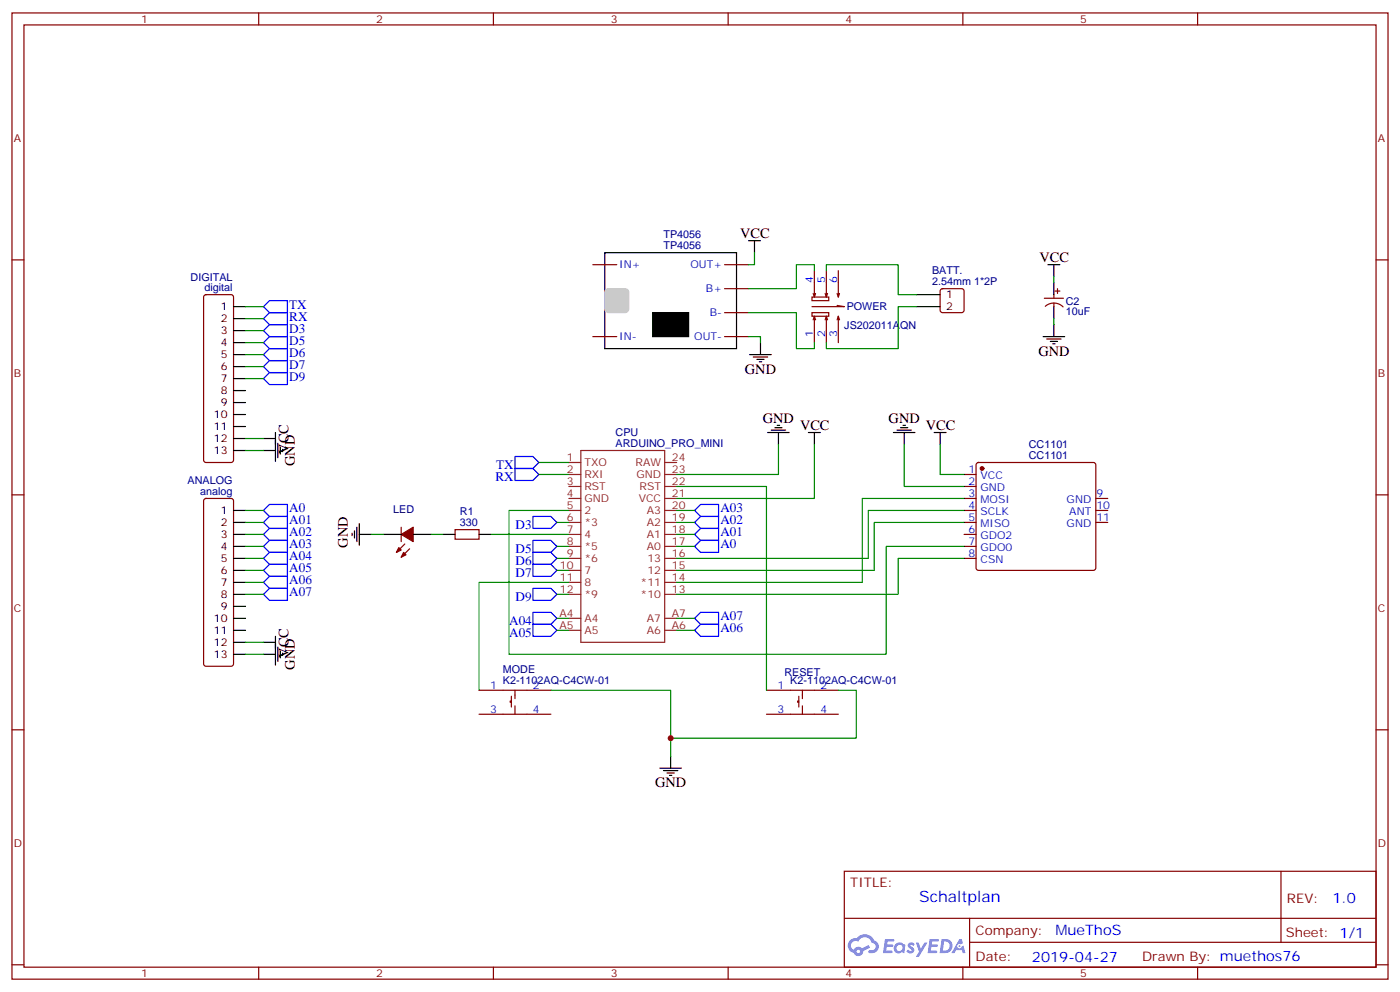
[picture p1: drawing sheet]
<svg xmlns="http://www.w3.org/2000/svg" width="412mm" height="292mm" viewBox="0 0 412 292" stroke-linecap="round" stroke-linejoin="round" font-family="sans-serif">
<g fill="none" stroke="#870000" stroke-width=".35">
<path d="M3.5 3.8h405.4v284.3h-405.4zM7.1 7.3h398.2v277.3h-398.2zM76.2 3.8v3.5M145.3 3.8v3.5M214.5 3.8v3.5M283.6 3.8v3.5M352.8 3.8v3.5M3.5 76.5h3.6M405.3 76.5h3.6M3.5 145.6h3.6M405.3 145.6h3.6M3.5 214.8h3.6"/>
<path d="M405.3 214.8h3.6M248.7 256.4h156.6v28.2h-156.6zM377.3 256.4v20.9M248.7 270.2h156.5M285.6 277.3h119.6M285.6 270.2v14.2M3.5 283.9h3.6M76.2 284.6v3.5M145.3 284.6v3.5M214.5 284.6v3.5M283.6 284.6v3.5M352.8 284.6v3.5"/>
<path d="M405.3 283.9h3.6"/>
</g>
<g fill="#5487ff">
<path d="M267.7 277.6a1.22 1.22 0 0 1 1.7 .2l-.4 .6a.47 .47 0 0 0-.3-.4 .47 .47 0 0 0-.5 .2l.1 .2a1.14 1.14 0 0 1 .8 1.8 1.14 1.14 0 0 1-1.9 0l-.2-.2 .5-.6 .7 .5a.29 .29 0 0 0 .3-.3 .29 .29 0 0 0-.2-.3 1.04 1.04 0 0 1-.6-1.7z"/>
<path d="M260.7 276.3h2.4l.3 .2-.2 .5-1.8 .1-.1 .8h1.5l.3 .4-.3 .4h-1.6l-.2 1.1h1.7l.2 .3-.2 .3-2.6 .1z"/>
<path d="M273.8 276.3h2.4l.3 .2-.1 .5-1.8 .1-.2 .8h1.6l.3 .4-.4 .4h-1.6l-.1 1.1h1.7l.2 .3-.2 .3-2.6 .1z"/>
<path d="M282.6 276.3h.7l.3 1.3-.6 .3a.69 .69 0 0 0-1 .3 .69 .69 0 0 0 .4 .9 .69 .69 0 0 0 .9-.6l.5-.2 .6 2.2h-.8l-.2-.9h-1.8l-.5 .9h-.8z"/>
<path d="M269.8 277.4h.8l.6 1.8 1.1-1.8h.9l-2.6 4.2h-.8l.9-1.5z"/>
<path d="M277.4 276.3l-.6 4.2h1.3a2.11 2.11 0 0 0 2.5-2.1 2.11 2.11 0 0 0-2.5-2.1zM278.1 277.1a1.39 1.39 0 0 1 1.7 1.4 1.39 1.39 0 0 1-1.8 1.3h-.3z"/>
<path d="M263.7 277.9a1.54 1.54 0 0 0-.1 2.2 1.54 1.54 0 0 0 2.2 .1l.6 .3 .3-2.3-.2-.3h-.4a1.49 1.49 0 0 0-2.4 0zM264 278.9a.94 .94 0 0 1 1.8 0 .94 .94 0 0 1-1.8 0z"/>
<path d="M250.4 276.7a2.18 2.18 0 0 0 1.1 3.7 1.44 1.44 0 0 0 1.6 .9 1.44 1.44 0 0 0 1.2-1.4l2-1.1-.5-.7-1.9 1a1.47 1.47 0 0 0-2.4 .4 1.39 1.39 0 0 1-.7-1.9 1.39 1.39 0 0 1 2-.5 2.12 2.12 0 0 1 2.2-1.3 2.12 2.12 0 0 1 1.9 1.7 1.14 1.14 0 0 1 1.1 1.4 1.14 1.14 0 0 1-1.7 .7 .43 .43 0 0 0-.5 .4 .43 .43 0 0 0 .4 .5 1.98 1.98 0 0 0 2.5-1.2 1.98 1.98 0 0 0-1.2-2.6 3.1 3.1 0 0 0-5.3-.6l-.9 .1zM252.3 280a.55 .55 0 0 1 1.1 0 .55 .55 0 0 1-1.1 0z"/>
<circle cx="282.6" cy="278.4" r=".26"/>
</g>
<g fill="none" stroke="#8c2424" stroke-width=".35">
<path d="M167.6 139.6h3.5M167.6 136.1h3.5M171.1 132.6h24.7v56.4h-24.7zM195.8 139.6h3.5M195.8 136.1h3.5M167.6 150.2h3.5M167.6 153.7h3.5M167.6 157.3h3.5M167.6 146.7h3.5M167.6 143.2h3.5M195.8 150.2h3.5M195.8 153.7h3.5"/>
<path d="M195.8 157.3h3.5M195.8 146.7h3.5M195.8 143.2h3.5M167.6 160.8h3.5M167.6 164.3h3.5M167.6 167.9h3.5M167.6 171.4h3.5M167.6 174.9h3.5M195.8 160.8h3.5M195.8 164.3h3.5M195.8 167.9h3.5M195.8 171.4h3.5"/>
<path d="M195.8 174.9h3.5M167.6 182h3.5M167.6 185.5h3.5M195.8 182h3.5M195.8 185.5h3.5"/>
</g>
<g fill="none" stroke="#000" stroke-width=".35">
<path d="M178.2 74.4h38.8v28.2h-38.8zM220.5 70.8h3.5M222.2 70.8v3.6M308.7 77.9h3.5M310.4 77.9v3.5M68.8 90.2h3.5M68.8 93.8h3.5M68.8 97.3h3.5M269.9 86.7h7M269.9 90.2h7M307.3 99.1h6.3M308.3 99.8h4.3"/>
<path d="M310.4 83.2v3.5M310.4 90.2v3.6M310.4 95.5v3.6M68.8 100.8h3.5M68.8 104.4h3.5M68.8 107.9h3.5M68.8 111.4h3.5M68.8 114.9h3.5M68.8 118.5h3.5M220.8 104.4h6.4M221.9 105.1h4.2M223 105.8h2.1"/>
<path d="M223.7 106.5h.7M224 100.8v3.6M309.4 100.5h2.1M310.1 101.2h.7M68.8 122h3.5M68.8 125.5h3.5M68.8 129h3.5M68.8 132.6h3.5M77.6 129h3.5M77.6 132.6h3.5M81.1 127.3v8.4M81.8 130.5v4.2"/>
<path d="M82.5 131.5v2.1M83.3 132.2v.7M226.1 127.3h6.4M227.2 126.6h4.2M228.2 125.9h2.2M229 125.2h.7M229.3 127.3v3.5M238.1 127.3h3.6M239.9 127.3v3.5M263.2 127.3h6.3M264.2 126.6h4.3M265.3 125.9h2.1"/>
<path d="M266 125.2h.7M266.3 127.3v3.5M275.2 127.3h3.5M276.9 127.3v3.5M68.8 157.3h3.5M68.8 150.2h3.5M68.8 153.7h3.5M103.7 156.9v.7M104.4 156.2v2.1M105.1 155.2v4.2M105.8 157.3h3.6M105.8 154.1v6.3"/>
<path d="M112.9 157.3h5.3M121.7 157.3h5.3M130.5 157.3h3.6M141.1 157.3h3.5M68.8 160.8h3.5M68.8 164.3h3.5M68.8 167.9h3.5M68.8 171.4h3.5M68.8 174.9h3.5M68.8 178.4h3.5M68.8 182h3.5M68.8 185.5h3.5"/>
<path d="M68.8 189h3.5M68.8 192.5h3.5M77.6 189h3.5M77.6 192.5h3.5M81.1 187.3v8.4M81.8 190.4v4.3M82.5 191.5v2.1M83.3 192.2v.7M194.4 226.1h6.3M195.4 226.8h4.3M196.5 227.5h2.1M197.2 228.2h.7"/>
<path d="M197.6 222.5v3.6"/>
</g>
<path d="M178.4 85.4l.8-.5h4.9l.7 .3 .4 .8v4.9l-.2 .7-.9 .4h-4.9l-.6-.2-.4-.9v-4.9z" fill="#ccc" stroke="#ccc" stroke-width=".35"/>
<path d="M192.3 92h10.5v7.1h-10.5z" fill="#000" stroke="#000" stroke-width=".35"/>
<g fill="none" stroke="#870000" stroke-width=".35">
<path d="M174.6 77.9h7.1M213.4 77.9h7.1M239.9 79.7v7.7l.3-1M243.4 79.7v7.7l.4-1M246.9 79.7v7.7l.4-1M60.2 86.9l.5-.2h7.4l.5 .2 .2 .5v48l-.2 .5-.5 .2h-7.4l-.5-.2-.2-.5v-48zM174.6 99.1h7.1M213.4 99.1h7.1M213.4 84.9h7.1M213.4 92h7.1M239.2 87.4h4.9v1.1h-4.9zM239.2 92h4.9v1.1h-4.9z"/>
<path d="M239.5 86.4l.4 1M239.9 93.1l-.4 1M240.2 94.1l-.3-1v7.7M243.1 86.4l.3 1M243.4 93.1l-.3 1M243.8 94.1l-.4-1v7.7M246.6 89.9l2.1 .3h-9.5M246.6 86.4l.3 1M246.9 93.1l-.3 1M247.3 94.1l-.4-1v7.7M277.2 85.2l.4-.3h5.7l.5 .3 .2 .5v5.6l-.2 .5-.5 .2h-5.7l-.5-.2-.2-.5v-5.6zM307.6 87.8h5.7"/>
<path d="M307.9 90.2a3.8 3.8 0 0 1 5.2 .1M310.4 86.7v1.1M310.4 89.2v1M310.8 85.7h1.4M311.5 84.9v1.5M284 139.6h3.5M287.7 136.3l.5-.2h33.9l.5 .2 .2 .5v30.3l-.2 .5-.5 .3h-33.9l-.5-.3-.2-.5v-30.3zM60.2 146.9l.5-.2h7.4l.5 .2 .2 .5v48l-.2 .5-.5 .2h-7.4l-.5-.3-.2-.4v-48zM118.2 155.2v4.2M134.1 155.9h7v2.8h-7zM284 143.2h3.5M284 146.7h3.5"/>
<path d="M284 150.2h3.5M284 153.7h3.5M284 157.3h3.5M322.8 146.7h3.5M322.8 150.2h3.5M322.8 153.7h3.5M119.2 160.1l-2.4 2.5M120.6 161.5l-2.4 2.5M284 160.8h3.5M284 164.3h3.5M141.1 203.1h21.2M141.1 210.2h21.2"/>
<path d="M150.6 206.3h-.3v.4h.3M150.6 204.9v3.2M151.7 203.1v2.5M151.7 207.7v2.5M225.8 203.1h21.1M225.8 210.2h21.1M235.3 206.3h-.4v.4h.4M235.3 204.9v3.2M236.4 203.1v2.5M236.4 207.7v2.5"/>
</g>
<g fill="#870000" stroke="#870000" stroke-width=".35">
<path d="M118.2 157.3l3.5-2.1v4.2z"/>
<path d="M117.5 161.1l.7 .8-1.4 .7z"/>
<path d="M118.9 162.6l.7 .7-1.4 .7z"/>
<circle cx="289.3" cy="137.9" r=".53"/>
</g>
<g fill="none" stroke="#00f" stroke-width=".35">
<path d="M77.6 97.3l1.8-1.8h5.3v3.6h-5.3zM77.6 90.2l1.8-1.7h5.3v3.5h-5.3zM79.4 92h5.3v3.5h-5.3l-1.8-1.7zM77.6 100.8l1.8-1.7h5.3v3.5h-5.3zM77.6 104.4l1.8-1.8h5.3v3.5h-5.3zM77.6 107.9l1.8-1.8h5.3v3.5h-5.3zM77.6 111.4l1.8-1.8h5.3v3.6h-5.3zM151.7 134.3h5.3l1.7 1.8-1.7 1.8h-5.3zM151.7 137.9h5.3l1.7 1.7-1.7 1.8h-5.3zM77.6 150.2l1.8-1.8h5.3v3.6h-5.3zM77.6 153.7l1.8-1.7h5.3v3.5h-5.3zM77.6 157.3l1.8-1.8h5.3v3.5h-5.3z"/>
<path d="M79.4 159h5.3v3.6h-5.3l-1.8-1.8zM157 152h5.3l1.7 1.7-1.7 1.8h-5.3zM157 159h5.3l1.7 1.8-1.7 1.8h-5.3zM204.6 157.3l1.8-1.8h5.3v3.5h-5.3zM204.6 153.7l1.8-1.7h5.3v3.5h-5.3zM204.6 150.2l1.8-1.8h5.3v3.6h-5.3zM77.6 164.3l1.8-1.7h5.3v3.5h-5.3zM77.6 167.9l1.8-1.8h5.3v3.5h-5.3zM77.6 171.4l1.8-1.8h5.3v3.5h-5.3zM77.6 174.9l1.8-1.8h5.3v3.6h-5.3zM157 162.6h5.3l1.7 1.7-1.7 1.8h-5.3zM157 166.1h5.3l1.7 1.8-1.7 1.7h-5.3z"/>
<path d="M157 173.1h5.3l1.7 1.8-1.7 1.8h-5.3zM204.6 160.8l1.8-1.8h5.3v3.6h-5.3zM157 180.2h5.3l1.7 1.8-1.7 1.7h-5.3zM157 183.7h5.3l1.7 1.8-1.7 1.8h-5.3zM204.6 185.5l1.8-1.8h5.3v3.6h-5.3zM206.4 180.2h5.3v3.5h-5.3l-1.8-1.7z"/>
</g>
<g fill="none" stroke="#008700" stroke-width=".35">
<path d="M222.2 74.4v3.5h-1.7M239.9 79.7v-1.8h-5.3v7h-14.1M243.4 79.7v-1.8h21.2v8.8h5.3M72.3 90.2h5.3M72.3 93.8h5.3M72.3 97.3h5.3M220.5 99.1h3.5v1.7M220.5 92h14.1v10.6h5.3v-1.8M269.9 90.2h-5.3v12.4h-21.2v-1.8M310.4 81.4v1.8M310.4 93.8v1.7M72.3 100.8h5.3"/>
<path d="M72.3 104.4h5.3M72.3 107.9h5.3M72.3 111.4h5.3M72.3 129h5.3M72.3 132.6h5.3M158.7 136.1h8.9M158.7 139.6h8.9M229.3 130.8v8.8h-30M239.9 130.8v15.9h-40.6M266.3 130.8v12.4h17.7M276.9 130.8v8.8h7.1M72.3 157.3h5.3"/>
<path d="M72.3 153.7h5.3M72.3 150.2h5.3M109.4 157.3h3.5M127 157.3h3.5M144.6 157.3h23M164 153.7h3.6M167.6 150.2h-17.7v42.3h111.2v-31.7h22.9M199.3 143.2h26.5v59.9M199.3 157.3h5.3M199.3 153.7h5.3M199.3 150.2h5.3M284 146.7h-30v24.7h-54.7"/>
<path d="M284 150.2h-28.2v14.1h-56.5M284 153.7h-26.5v14.2h-58.2M72.3 160.8h5.3M72.3 164.3h5.3M72.3 167.9h5.3M72.3 174.9h5.3M72.3 171.4h5.3M164 160.8h3.6M164 164.3h3.6M164 167.9h3.6M164 174.9h3.6M167.6 171.4h-26.5v31.7"/>
<path d="M199.3 160.8h5.3M284 164.3h-19.4v10.6h-65.3M72.3 189h5.3M72.3 192.5h5.3M164 182h3.6M164 185.5h3.6M199.3 182h5.3M199.3 185.5h5.3M162.3 203.1h35.3v19.4M246.9 203.1h5.3v14.1h-54.6"/>
</g>
<circle cx="197.6" cy="217.2" r=".88" fill="#c00"/>
<text font-size="4.6" fill="#00f" x="270.8" y="265.4">Schaltplan</text>
<g font-size="4.2">
<text x="218" y="70">VCC</text>
<text x="306.2" y="77">VCC</text>
<text x="305.9" y="104.8">GND</text>
<text x="219.4" y="110">GND</text>
<text x="224.7" y="124.6">GND</text>
<text x="261.8" y="124.6">GND</text>
<text x="235.7" y="126.6">VCC</text>
<text x="272.7" y="126.4">VCC</text>
<text x="85" y="133.5" transform="rotate(-90 85 133.5)">VCC</text>
<text x="86.8" y="137.2" transform="rotate(-90 86.8 137.2)">GND</text>
<text x="102.5" y="161.1" transform="rotate(-90 102.5 161.1)">GND</text>
<text x="85" y="193.5" transform="rotate(-90 85 193.5)">VCC</text>
<text x="86.8" y="197.1" transform="rotate(-90 86.8 197.1)">GND</text>
<text x="193" y="231.7">GND</text>
</g>
<g font-size="4.2" fill="#00f">
<text x="392.5" y="265.7">1.0</text>
<text x="310.9" y="275.2">MueThoS</text>
<text x="304" y="283">2019-04-27</text>
</g>
<g font-size="3.9" fill="#00f">
<text x="85.2" y="94.4">RX</text>
<text x="85.2" y="90.8">TX</text>
<text x="85.2" y="97.9">D3</text>
<text x="85.2" y="101.4">D5</text>
<text x="85.2" y="104.9">D6</text>
<text x="85.2" y="108.5">D7</text>
<text x="85.2" y="112">D9</text>
<text x="145.9" y="141.5">RX</text>
<text x="146.2" y="138">TX</text>
<text x="85.2" y="150.8">A0</text>
<text x="85.2" y="154.3">A01</text>
<text x="151.9" y="155.6">D3</text>
<text x="212.2" y="154.3">A02</text>
<text x="212.2" y="150.8">A03</text>
<text x="85.2" y="157.9">A02</text>
<text x="85.2" y="161.4">A03</text>
<text x="212.2" y="161.4">A0</text>
<text x="212.2" y="157.9">A01</text>
<text x="85.2" y="164.9">A04</text>
<text x="151.9" y="162.7">D5</text>
<text x="151.9" y="166.2">D6</text>
<text x="85.2" y="168.4">A05</text>
<text x="85.2" y="172">A06</text>
<text x="151.9" y="169.8">D7</text>
<text x="85.2" y="175.5">A07</text>
<text x="151.9" y="176.8">D9</text>
<text x="150" y="184">A04</text>
<text x="212.2" y="182.6">A07</text>
<text x="150" y="187.5">A05</text>
<text x="212.2" y="186.1">A06</text>
</g>
<g font-size="3.9" fill="#800">
<text x="250.5" y="261">TITLE:</text>
<text x="379.1" y="265.7">REV:</text>
<text x="287.4" y="275.2">Company:</text>
<text x="378.7" y="275.8">Sheet: 1/1</text>
<text x="287.4" y="282.9">Date:</text>
<text x="336.4" y="282.9">Drawn By: muethos76</text>
</g>
<g font-size="3.2" fill="#800">
<text x="41.6" y="6.8">1</text>
<text x="110.8" y="6.8">2</text>
<text x="179.9" y="6.8">3</text>
<text x="249.1" y="6.8">4</text>
<text x="318.2" y="6.8">5</text>
<text x="4.1" y="41.9">A</text>
<text x="405.9" y="41.9">A</text>
<text x="4.1" y="111.1">B</text>
<text x="405.9" y="111.1">B</text>
<text x="4.1" y="180.2">C</text>
<text x="405.9" y="180.2">C</text>
<text x="4.1" y="249.3">D</text>
<text x="405.9" y="249.3">D</text>
<text x="41.6" y="287.6">1</text>
<text x="110.8" y="287.6">2</text>
<text x="179.9" y="287.6">3</text>
<text x="249.1" y="287.6">4</text>
<text x="318.2" y="287.6">5</text>
</g>
<g font-size="3.2" fill="#000080">
<text x="195.5" y="70.1">TP4056</text>
<text x="195.4" y="73.3">TP4056</text>
<text x="56.2" y="82.6">DIGITAL</text>
<text x="274.6" y="83.9">2.54mm 1*2P</text>
<text x="274.6" y="80.7">BATT.</text>
<text x="60.2" y="85.7">digital</text>
<text x="314" y="89.6">C2</text>
<text x="249.4" y="91.4">POWER</text>
<text x="314" y="92.7">10uF</text>
<text x="248.7" y="96.8">JS202011AQN</text>
<text x="181.3" y="131.5">ARDUINO_PRO_MINI</text>
<text x="181.3" y="128.2">CPU</text>
<text x="303.1" y="131.9">CC1101</text>
<text x="303" y="135">CC1101</text>
<text x="55.3" y="142.5">ANALOG</text>
<text x="59" y="145.6">analog</text>
<text x="115.8" y="150.9">LED</text>
<text x="135.5" y="154.8">330</text>
<text x="135.5" y="151.6">R1</text>
<text x="148.1" y="201.4">K2-1102AQ-C4CW-01</text>
<text x="148.1" y="198">MODE</text>
<text x="231.1" y="199">RESET</text>
<text x="232.8" y="201.4">K2-1102AQ-C4CW-01</text>
</g>
<g font-size="3.2" fill="#00f">
<text x="182.4" y="79">IN+</text>
<text x="203.4" y="79">OUT+</text>
<text x="239.5" y="83.2" transform="rotate(-90 239.5 83.2)">4</text>
<text x="243.1" y="83.2" transform="rotate(-90 243.1 83.2)">5</text>
<text x="246.6" y="83.2" transform="rotate(-90 246.6 83.2)">6</text>
<text x="208" y="86">B+</text>
<text x="209.1" y="93.1">B-</text>
<text x="182.4" y="100.1">IN-</text>
<text x="204.5" y="100.1">OUT-</text>
<text x="239.5" y="99.3" transform="rotate(-90 239.5 99.3)">1</text>
<text x="243.1" y="99.3" transform="rotate(-90 243.1 99.3)">2</text>
<text x="246.6" y="99.3" transform="rotate(-90 246.6 99.3)">3</text>
<text x="285.3" y="139.3">1</text>
<text x="285.3" y="142.8">2</text>
<text x="288.8" y="141">VCC</text>
<text x="285.3" y="146.3">3</text>
<text x="285.3" y="149.9">4</text>
<text x="288.8" y="144.6">GND</text>
<text x="288.8" y="148.1">MOSI</text>
<text x="314.2" y="148.1">GND</text>
<text x="323" y="149.9">10</text>
<text x="323" y="146.3">9</text>
<text x="285.3" y="153.4">5</text>
<text x="288.8" y="151.6">SCLK</text>
<text x="288.8" y="155.2">MISO</text>
<text x="314.2" y="155.2">GND</text>
<text x="315" y="151.6">ANT</text>
<text x="323" y="153.4">11</text>
<text x="285.3" y="156.9">6</text>
<text x="285.3" y="160.4">7</text>
<text x="288.8" y="158.7">GDO2</text>
<text x="285.3" y="164">8</text>
<text x="288.8" y="162.2">GDO0</text>
<text x="288.8" y="165.7">CSN</text>
<text x="144.4" y="202.8">1</text>
<text x="157" y="202.8">2</text>
<text x="229.1" y="202.8">1</text>
<text x="241.7" y="202.8">2</text>
<text x="144.4" y="209.8">3</text>
<text x="157" y="209.8">4</text>
<text x="229.1" y="209.8">3</text>
<text x="241.7" y="209.8">4</text>
</g>
<g font-size="3.2">
<text x="278.7" y="87.8">1</text>
<text x="65" y="91.3">1</text>
<text x="65" y="94.8">2</text>
<text x="278.7" y="91.3">2</text>
<text x="65" y="98.4">3</text>
<text x="65" y="101.9">4</text>
<text x="65" y="105.4">5</text>
<text x="65" y="108.9">6</text>
<text x="65" y="112.5">7</text>
<text x="65" y="116">8</text>
<text x="65" y="119.5">9</text>
<text x="63" y="123">10</text>
<text x="63" y="126.6">11</text>
<text x="63" y="130.1">12</text>
<text x="63" y="133.6">13</text>
<text x="65" y="151.3">1</text>
<text x="65" y="154.8">2</text>
<text x="65" y="158.3">3</text>
<text x="65" y="161.9">4</text>
<text x="65" y="165.4">5</text>
<text x="65" y="168.9">6</text>
<text x="65" y="172.4">7</text>
<text x="65" y="176">8</text>
<text x="65" y="179.5">9</text>
<text x="63" y="183">10</text>
<text x="63" y="186.5">11</text>
<text x="63" y="190.1">12</text>
<text x="63" y="193.6">13</text>
</g>
<g font-size="3.2" fill="#8d2323">
<text x="167" y="135.7">1</text>
<text x="172.2" y="137.2">TXO</text>
<text x="187.2" y="137.2">RAW</text>
<text x="197.9" y="135.7">24</text>
<text x="167" y="142.8">3</text>
<text x="167" y="139.3">2</text>
<text x="172.2" y="140.7">RXI</text>
<text x="187.5" y="140.7">GND</text>
<text x="197.9" y="139.3">23</text>
<text x="197.9" y="142.8">22</text>
<text x="167" y="149.9">5</text>
<text x="167" y="146.3">4</text>
<text x="172.2" y="147.7">GND</text>
<text x="172.2" y="144.2">RST</text>
<text x="188.1" y="147.7">VCC</text>
<text x="188.4" y="144.2">RST</text>
<text x="197.9" y="149.9">20</text>
<text x="197.9" y="146.3">21</text>
<text x="167" y="153.4">6</text>
<text x="172.2" y="151.3">2</text>
<text x="172.2" y="154.8">*3</text>
<text x="190.5" y="154.8">A2</text>
<text x="190.5" y="151.3">A3</text>
<text x="197.9" y="153.4">19</text>
<text x="167" y="156.9">7</text>
<text x="167" y="160.4">8</text>
<text x="172.2" y="158.3">4</text>
<text x="172.2" y="161.9">*5</text>
<text x="190.5" y="161.9">A0</text>
<text x="190.5" y="158.3">A1</text>
<text x="197.9" y="160.4">17</text>
<text x="197.9" y="156.9">18</text>
<text x="164.9" y="167.5">10</text>
<text x="167" y="164">9</text>
<text x="172.2" y="165.4">*6</text>
<text x="190.7" y="165.4">13</text>
<text x="197.9" y="167.5">15</text>
<text x="197.9" y="164">16</text>
<text x="164.9" y="171">11</text>
<text x="172.2" y="168.9">7</text>
<text x="172.2" y="172.4">8</text>
<text x="188.7" y="172.4">*11</text>
<text x="190.7" y="168.9">12</text>
<text x="197.9" y="171">14</text>
<text x="164.9" y="174.6">12</text>
<text x="172.2" y="176">*9</text>
<text x="188.7" y="176">*10</text>
<text x="197.9" y="174.6">13</text>
<text x="164.8" y="181.6">A4</text>
<text x="164.8" y="185.1">A5</text>
<text x="172.2" y="183">A4</text>
<text x="190.5" y="183">A7</text>
<text x="197.9" y="181.6">A7</text>
<text x="197.9" y="185.1">A6</text>
<text x="172.2" y="186.5">A5</text>
<text x="190.5" y="186.5">A6</text>
</g>
</svg>
